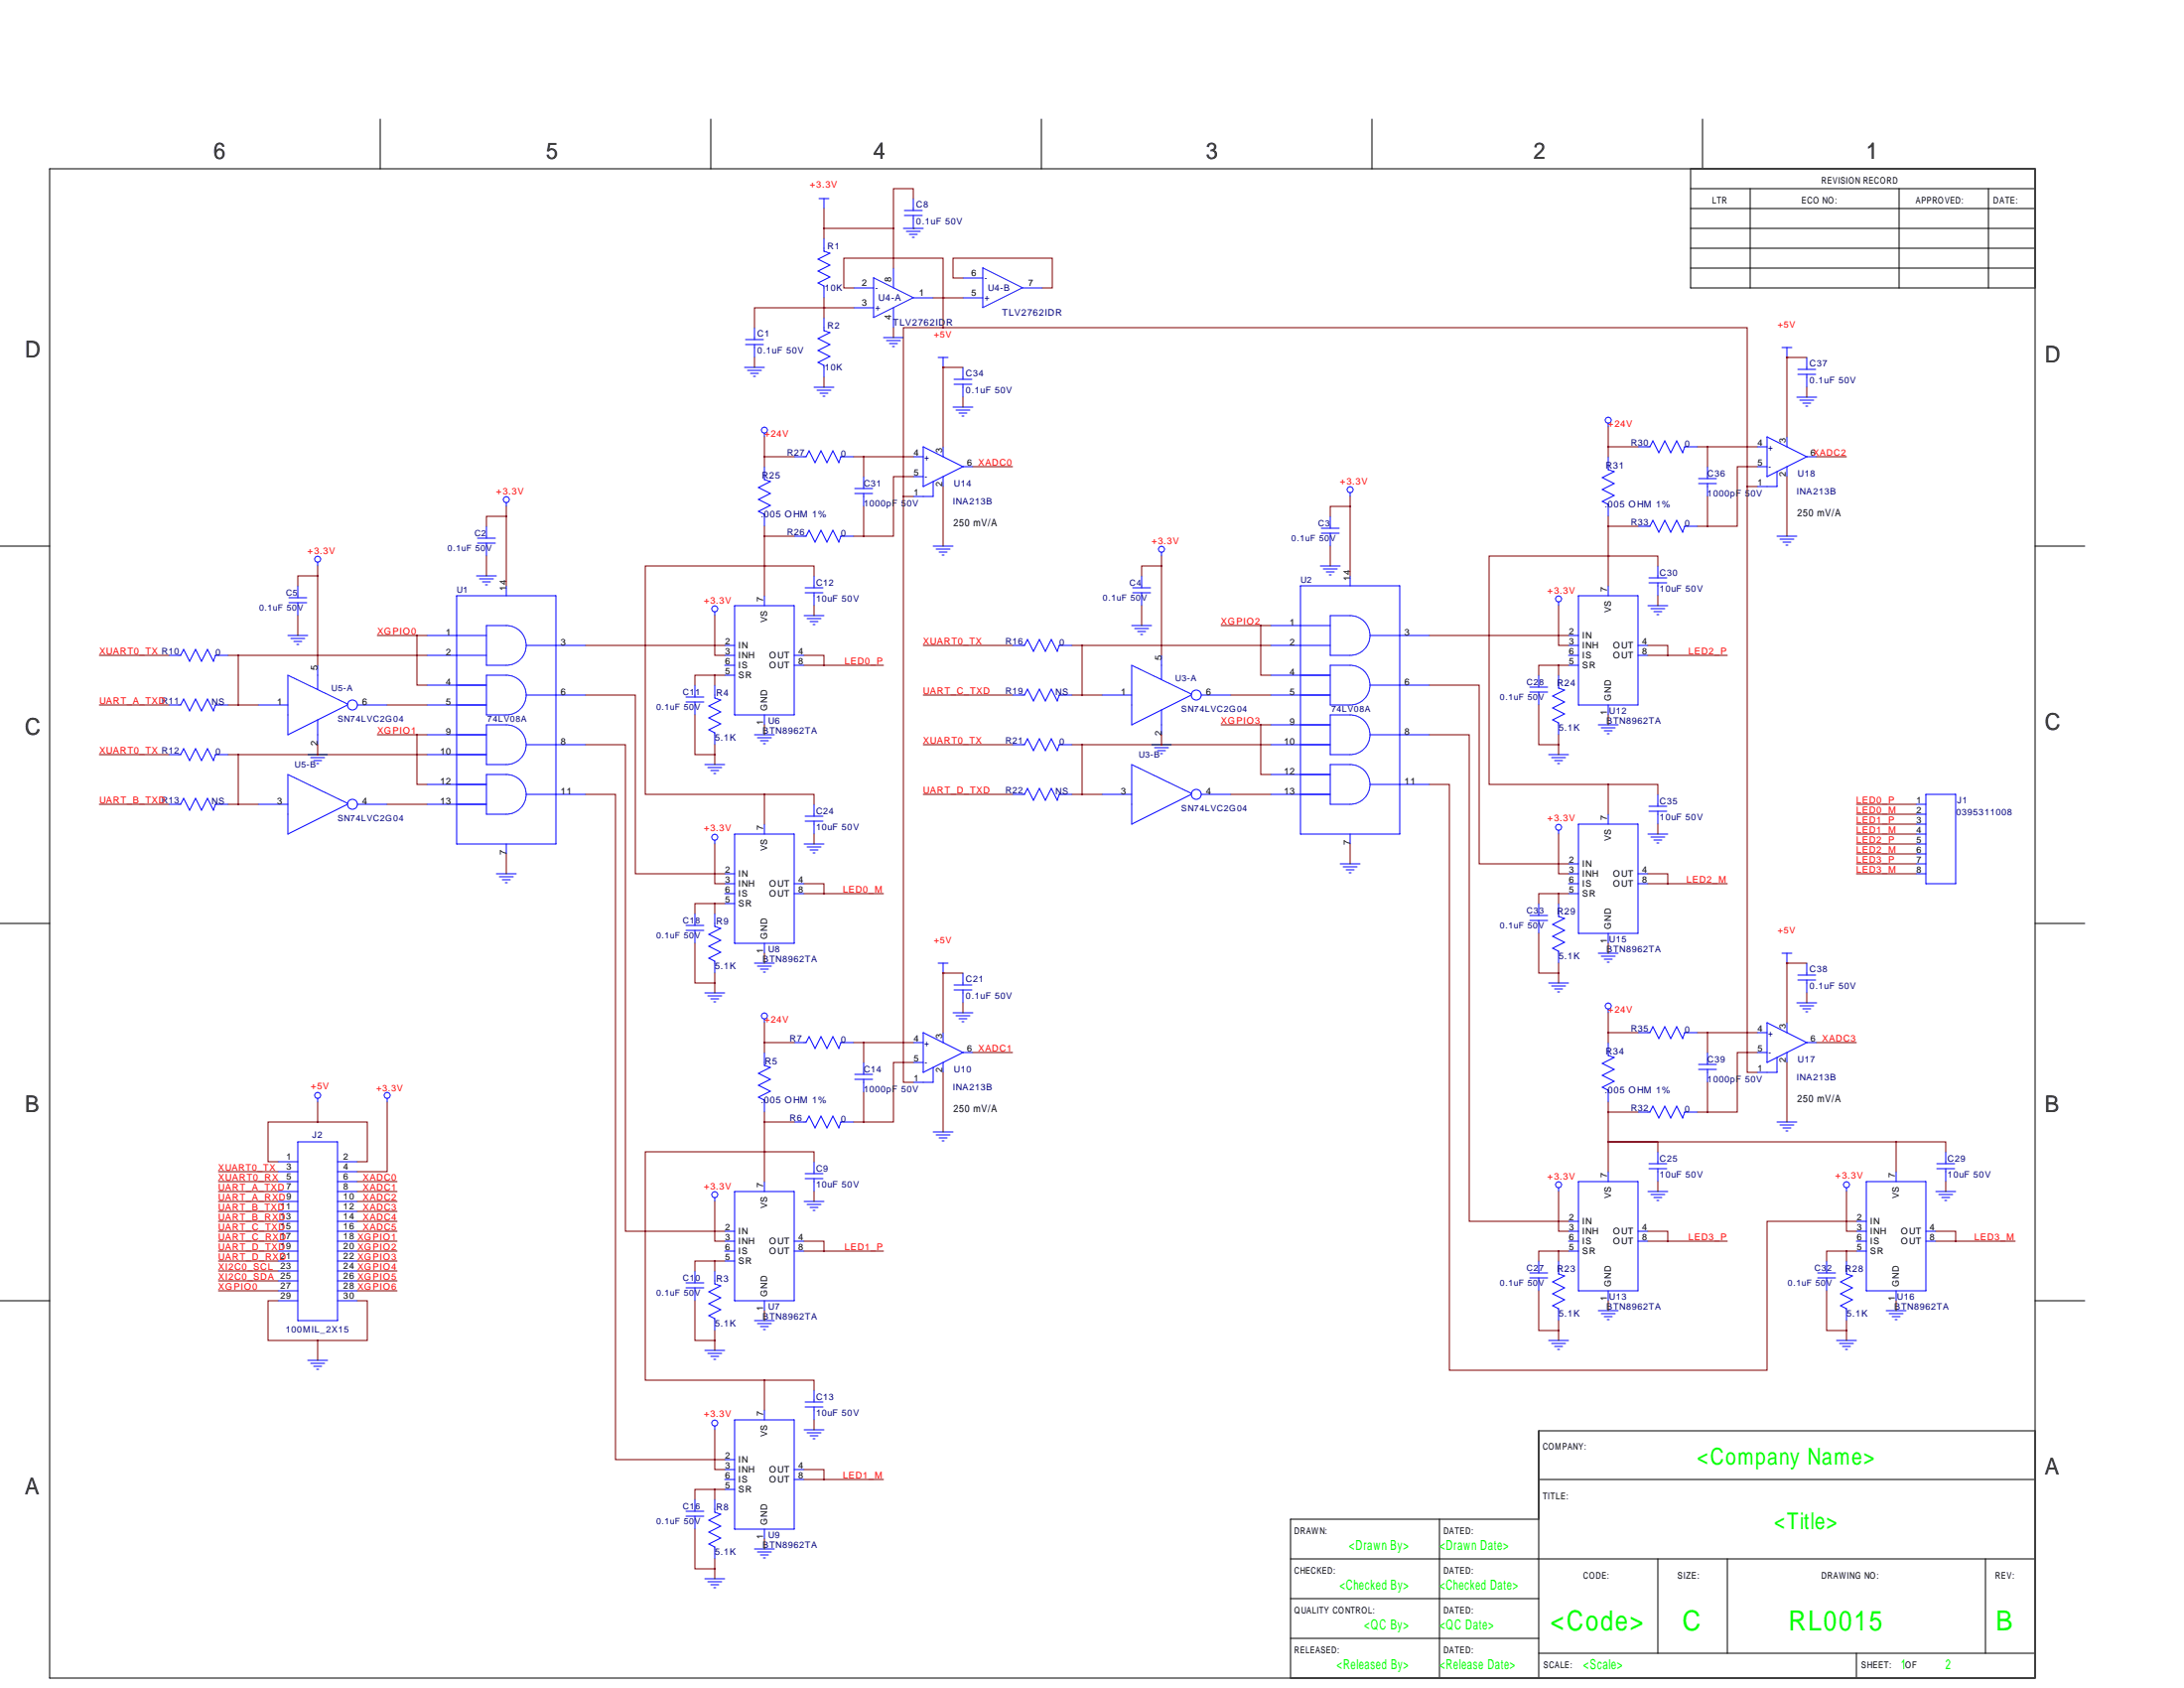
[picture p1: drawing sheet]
<svg xmlns="http://www.w3.org/2000/svg" width="559mm" height="432mm" viewBox="0 0 559 432" stroke-linecap="round" stroke-linejoin="round" font-family="sans-serif">
<g fill="none" stroke="#000" stroke-width=".25">
<path d="M97.3 30.5v12.7M181.9 30.5v12.7M266.4 30.5v12.7M351 30.5v12.7M435.6 30.5v12.7M12.7 43.2h508v386.1h-508zM432.6 58.4h88.1M432.6 48.3h88.1M432.6 53.3h88.1M432.6 43.2v30.5h88.1M447.8 48.3v25.4M485.9 48.3v25.4"/>
<path d="M508.8 48.3v25.4M432.6 63.5h88.1M432.6 68.6h88.1M0 139.7h12.7M520.7 139.7h12.7M0 236.2h12.7M520.7 236.2h12.7M0 332.7h12.7M520.7 332.7h12.7M393.7 378.5h127M520.7 366h-127v63.3M330.2 398.8h190.5"/>
<path d="M368.3 388.6v40.7M393.7 388.6h-63.5v40.7M424.2 398.8v24.1M442 398.8v24.1M508 398.8v24.1M330.2 408.9h63.5M330.2 419.1h63.5M393.7 422.9h127M475 422.9v6.4"/>
</g>
<g fill="none" stroke="#00f" stroke-width=".25">
<path d="M209.5 50.8h2.6M210.8 50.8v2.5M231.1 58.4h5.1M231.4 55.1h4.6M231.4 53.8h4.6M231.9 59.2h3.6M232.7 59.9h2M233.7 50.8v3M233.7 55.1v3.3M210.8 61v3.3l1.5 .5-3 1.5 3 1.5-3 1.5 3 1.6-3 1.5 1.5 .8v3M218.4 73.7h5.1M218.4 78.7h5.1"/>
<path d="M223.5 71.1l10.2 5-10.2 5.1zM228.6 68.6v5.1M228.6 78.7v5.1M233.4 60.7h.5M233.7 76.2h5.1M246.4 76.2h5.1M246.4 71.1h5.1M251.5 68.5l10.1 5.1-10.1 5.1zM261.6 73.7h5.1M190.5 94h5.1M190.8 88.1h4.5M190.8 86.9h4.5"/>
<path d="M191.3 94.7h3.5M192 95.5h2.1M192.8 96.3h.5M193 83.8v3.1M193 88.1v3.3M208.3 99.1h5.1M209 99.8h3.6M210.8 81.3v3.3l1.5 .5-3 1.5 3 1.5-3 1.6 3 1.5-3 1.5 1.5 .8v3M226.1 86.4h5M226.8 87.1h3.6M227.6 87.9h2M228.3 88.6h.6"/>
<path d="M240 91.4h2.6M241.3 91.4v2.6M244.1 98.3h4.6M244.1 97h4.6M246.4 94v3M246.4 98.3v3.3M455.9 88.9h2.6M457.2 88.9v2.5M460 95.8h4.6M460 94.5h4.6M462.3 91.4v3.1M462.3 95.8v3.3"/>
<path d="M195.6 110.7v1.1M195.6 119.4v3.3l1.5 .5-3 1.5 3 1.5-3 1.6 3 1.5-3 1.5 1.5 .8v3M203.2 116.8h3l.8-1.5 1.5 3.1 1.6-3.1 1.5 3.1 1.5-3.1 1.5 3.1 .5-1.6h3.3M209.8 100.6h2M210.6 101.3h.5M233.7 116.8h2.5M236.2 114.3l10.2 5.1-10.2 5.1zM241.3 114.3v2.5M243.8 104.1h5.1M244.6 104.9h3.6M245.4 105.7h2M246.1 106.4h.5"/>
<path d="M246.4 119.4h2.5M411.5 108.2v1M411.5 116.8v3.3l1.5 .5-3 1.6 3 1.5-3 1.5 3 1.5-3 1.6 1.5 .7v3.1M419.1 114.3h3l.8-1.5 1.5 3 1.6-3 1.5 3 1.5-3 1.5 3 .5-1.5h3.3M436.9 119.4v3M449.6 119.4h2.5M449.6 114.3h2.5M452.1 111.8l10.2 5-10.2 5.1zM457.2 111.8v2.5M457.2 119.4v2.5M459.7 101.6h5.1M460.5 102.4h3.6"/>
<path d="M461.3 103.1h2M462 103.9h.5M462.3 116.8h2.5M122.2 138.9h4.5M122.2 137.7h4.5M124.5 134.6v3.1M124.5 138.9v3.3M129.5 128.5v1M203.2 137.2h3l.8-1.6 1.5 3.1 1.6-3.1 1.5 3.1 1.5-3.1 1.5 3.1 .5-1.5h3.3M218.7 126.2h4.6M218.7 125h4.6M221 121.9v3.1"/>
<path d="M221 126.2v3.3M233.7 121.9h2.5M238.8 123.2v3.8h-5.1M238.8 139.7h5M241.3 121.9v2.6M338.1 136.4h4.5M338.1 135.1h4.5M340.4 132.1v3M340.4 136.4v3.3M345.4 126v1M419.1 134.6h3l.8-1.5 1.5 3 1.6-3 1.5 3 1.5-3 1.5 3 .5-1.5h3.3M434.6 123.7h4.6"/>
<path d="M434.6 122.4h4.6M436.9 123.7v3.3M454.7 137.2h5M454.7 120.6v3.9h-5.1M455.4 137.9h3.6M456.2 138.7h2M456.9 139.4h.6M73.9 154.2h4.6M73.9 152.9h4.6M76.2 149.9v3M76.2 154.2v3.3M81.3 143.8v1"/>
<path d="M116.8 152.4h25.4v63.5h-25.4zM121.9 147.3h5.1M122.7 148.1h3.5M123.4 148.8h2.1M124.2 149.6h.5M129.5 149.9v2.5M182.9 156.5v1M188 154.9h15.2v28h-15.2zM195.6 152.4v2.5M205.7 157.5h5.1M206 151.6h4.6M206 150.4h4.6"/>
<path d="M206.5 158.2h3.6M207.3 159h2M208 159.8h.5M208.3 147.3v3.1M208.3 151.6v3.3M239.5 140.5h3.6M240.3 141.2h2M241 142h.6M289.8 151.6h4.6M289.8 150.4h4.6M292.1 147.3v3.1M292.1 151.6v3.3"/>
<path d="M297.2 141.2v1M332.7 149.9h25.4v63.5h-25.4zM337.8 144.8h5.1M338.6 145.5h3.5M339.3 146.3h2.1M340.1 147.1h.5M340.4 157.5h5a5.1 5.1 0 0 1 5.1 5.1 5.1 5.1 0 0 1-5.1 5h-5zM345.4 147.3v2.6M398.8 153.9v1M403.9 152.4h15.2v27.9h-15.2zM411.5 149.9v2.5M421.6 154.9h5.1"/>
<path d="M421.9 149.1h4.6M421.9 147.8h4.6M422.4 155.7h3.6M423.2 156.5h2M423.9 157.2h.5M424.2 144.8v3M424.2 149.1v3.3M43.2 167.6h3l.8-1.5 1.5 3.1 1.5-3.1 1.6 3.1 1.5-3.1 1.5 3.1 .5-1.6h3.3M73.7 162.6h5M74.4 163.3h3.6M75.2 164.1h2M75.9 164.8h.6"/>
<path d="M81.3 170.2v6.1M109.2 167.6h15.3M109.2 162.6h15.3M109.2 175.3h15.3M124.5 160h5a5.1 5.1 0 0 1 5.1 5.1 5.1 5.1 0 0 1-5.1 5.1h-5zM124.5 172.7h5a5.1 5.1 0 0 1 5.1 5.1 5.1 5.1 0 0 1-5.1 5.1h-5zM134.6 165.1h15.3M134.6 177.8h15.3M175.5 179.6h4.6M175.5 178.3h4.6M177.8 175.3v3M177.8 179.6v3.3"/>
<path d="M182.9 175.3v3.3l1.5 .5-3 1.5 3 1.5-3 1.5 3 1.6-3 1.5 1.5 .8v3M185.4 165.1h2.6M185.4 167.6h2.6M185.4 172.7h2.6M185.4 170.2h2.6M203.2 167.6h2.5M203.2 170.2h2.5M259.1 165.1h3l.8-1.5 1.5 3 1.5-3 1.6 3 1.5-3 1.5 3 .5-1.5h3.3M259.1 177.8h3l.8-1.5 1.5 3 1.5-3 1.6 3 1.5-3 1.5 3 .5-1.5h3.3M281.9 177.8h7.7M289.6 160h5M290.3 160.8h3.6"/>
<path d="M291.1 161.5h2M291.8 162.3h.6M297.2 167.6v6.1M304.8 177.5l-15.2-7.3v15.2l15.2-7.6M307.3 177.8h7.7M325.1 165.1h15.3M325.1 172.7h15.3M325.1 160h15.3M325.1 177.8h15.3M340.4 170.2h5a5.1 5.1 0 0 1 5.1 5.1 5.1 5.1 0 0 1-5.1 5h-5zM350.5 162.6h15.3M350.5 175.3h15.3"/>
<path d="M391.4 177h4.6M391.4 175.8h4.6M393.7 172.7v3.1M393.7 177v3.3M398.8 172.7v3.3l1.5 .5-3 1.6 3 1.5-3 1.5 3 1.5-3 1.5 1.5 .8v3.1M401.3 165.1h2.6M401.3 167.6h2.6M401.3 170.2h2.6M401.3 162.6h2.6M419.1 165.1h2.5M419.1 167.6h2.5M43.2 193h3l.8-1.5 1.5 3.1 1.5-3.1 1.6 3.1 1.5-3.1 1.5 3.1 .5-1.6h3.3"/>
<path d="M43.2 180.3h3l.8-1.5 1.5 3.1 1.5-3.1 1.6 3.1 1.5-3.1 1.5 3.1 .5-1.6h3.3M66 180.3h7.7M78.7 193h5.1M79.5 193.8h3.6M80.3 194.6h2M81 195.3h.5M81.3 184.1v6.4M88.9 180.1l-15.2-7.4v15.3l15.2-7.7M91.4 180.3h7.7M109.2 188h15.3M109.2 193h15.3M109.2 180.3h15.3"/>
<path d="M124.5 185.4h5a5.1 5.1 0 0 1 5.1 5.1 5.1 5.1 0 0 1-5.1 5.1h-5zM124.5 198.1h5a5.1 5.1 0 0 1 5.1 5.1 5.1 5.1 0 0 1-5.1 5.1h-5zM134.6 190.5h15.3M180.3 195.6h5.1M181.1 196.3h3.6M181.9 197.1h2M182.6 197.9h.5M193 188h5.1M193.8 188.7h3.6M194.6 189.5h2M195.3 190.2h.5M195.6 182.9v2.5"/>
<path d="M259.1 190.5h3l.8-1.5 1.5 3 1.5-3 1.6 3 1.5-3 1.5 3 .5-1.5h3.3M294.6 190.5h5.1M295.4 191.3h3.6M296.2 192h2M296.9 192.8h.5M297.2 181.6v6.4M325.1 190.5h15.3M325.1 185.4h15.3M325.1 198.1h15.3M340.4 182.9h5a5.1 5.1 0 0 1 5.1 5.1 5.1 5.1 0 0 1-5.1 5h-5zM340.4 195.6h5a5.1 5.1 0 0 1 5.1 5.1 5.1 5.1 0 0 1-5.1 5h-5zM350.5 188h15.3"/>
<path d="M396.2 193h5.1M397 193.8h3.6M397.8 194.6h2M398.5 195.3h.5M408.9 185.4h5.1M409.7 186.2h3.6M410.5 186.9h2M411.2 187.7h.5M411.5 180.3v2.6M43.2 205.7h3l.8-1.5 1.5 3.1 1.5-3.1 1.6 3.1 1.5-3.1 1.5 3.1 .5-1.6h3.3M66 205.7h7.7M88.9 205.5l-15.2-7.4v15.3l15.2-7.7"/>
<path d="M91.4 205.7h7.7M109.2 205.7h15.3M109.2 200.7h15.3M129.5 215.9v2.5M134.6 203.2h15.3M182.9 214.9v1M188 213.4h15.2v27.9h-15.2zM195.6 210.8v2.6M205.7 215.9h5.1M206 210.1h4.6M206 208.8h4.6M206.5 216.7h3.6"/>
<path d="M207.3 217.4h2M208 218.2h.5M208.3 205.7v3.1M208.3 210.1v3.3M259.1 203.2h3l.8-1.5 1.5 3 1.5-3 1.6 3 1.5-3 1.5 3 .5-1.5h3.3M281.9 203.2h7.7M304.8 202.9l-15.2-7.3v15.2l15.2-7.6M307.3 203.2h7.7M325.1 203.2h15.3M345.4 213.4v2.5M350.5 200.7h15.3M398.8 212.3v1.1"/>
<path d="M403.9 210.8h15.2v28h-15.2zM411.5 208.3v2.5M421.6 213.4h5.1M421.9 207.5h4.6M421.9 206.2h4.6M422.4 214.1h3.6M423.2 214.9h2M423.9 215.6h.5M424.2 203.2v3M424.2 207.5v3.3M490.2 215.9h2.6M490.2 205.7h2.6"/>
<path d="M490.2 208.3h2.6M490.2 213.4h2.6M490.2 210.8h2.6M490.2 218.4h2.6M492.8 203.2h7.6v22.9h-7.6zM127 223.5h5.1M127.8 224.3h3.5M128.5 225h2.1M129.3 225.8h.5M175.5 238h4.6M175.5 236.7h4.6M177.8 233.7v3"/>
<path d="M177.8 238v3.3M182.9 233.7v3.3l1.5 .5-3 1.5 3 1.5-3 1.6 3 1.5-3 1.5 1.5 .8v3M185.4 223.5h2.6M185.4 226.1h2.6M185.4 231.1h2.6M185.4 228.6h2.6M203.2 226.1h2.5M203.2 228.6h2.5M342.9 221h5.1M343.7 221.7h3.5M344.4 222.5h2.1M345.2 223.3h.5"/>
<path d="M391.4 235.5h4.6M391.4 234.2h4.6M393.7 231.1v3.1M393.7 235.5v3.3M398.8 231.1v3.3l1.5 .5-3 1.6 3 1.5-3 1.5 3 1.5-3 1.6 1.5 .7v3.1M401.3 223.5h2.6M401.3 226.1h2.6M401.3 228.6h2.6M401.3 221h2.6M411.5 238.8v2.5M419.1 223.5h2.5M419.1 226.1h2.5"/>
<path d="M490.2 223.5h2.6M490.2 221h2.6M180.3 254h5.1M181.1 254.8h3.6M181.9 255.5h2M182.6 256.3h.5M193 246.4h5.1M193.8 247.1h3.6M194.6 247.9h2M195.3 248.7h.5M195.6 241.3v2.5M240 246.4h2.6"/>
<path d="M241.3 246.4v2.5M243.8 259.1h5.1M244.1 253.2h4.6M244.1 252h4.6M244.6 259.8h3.6M246.4 248.9v3.1M246.4 253.2v3.3M396.2 251.5h5.1M397 252.2h3.6M397.8 253h2M398.5 253.7h.5M408.9 243.8h5.1"/>
<path d="M409.7 244.6h3.6M410.5 245.4h2M411.2 246.1h.5M411.5 258.1v1M455.9 243.8h2.6M457.2 243.8v2.6M459.7 256.5h5.1M460 250.7h4.6M460 249.4h4.6M460.5 257.3h3.6M461.3 258.1h2M462 258.8h.5"/>
<path d="M462.3 246.4v3M462.3 250.7v3.3M195.6 260.6v1M195.6 269.2v3.3l1.5 .5-3 1.6 3 1.5-3 1.5 3 1.5-3 1.6 1.5 .7v3.1M203.2 266.7h3l.8-1.5 1.5 3 1.6-3 1.5 3 1.5-3 1.5 3 .5-1.5h3.3M218.7 276.1h4.6M218.7 274.8h4.6M221 271.8v3M221 276.1v3.3M233.7 266.7h2.5M233.7 271.8h2.5M236.2 264.2l10.2 5-10.2 5.1z"/>
<path d="M238.8 273v3.9h-5.1M241.3 264.2v2.5M241.3 271.8v2.5M245.4 260.6h2M246.1 261.4h.5M246.4 269.2h2.5M411.5 266.7v3.3l1.5 .5-3 1.5 3 1.6-3 1.5 3 1.5-3 1.5 1.5 .8v3M419.1 264.2h3l.8-1.6 1.5 3.1 1.6-3.1 1.5 3.1 1.5-3.1 1.5 3.1 .5-1.5h3.3M434.6 273.6h4.6M434.6 272.3h4.6M436.9 269.2v3.1M436.9 273.6v3.3"/>
<path d="M449.6 269.2h2.5M449.6 264.2h2.5M452.1 261.6l10.2 5.1-10.2 5.1zM454.7 270.5v3.8h-5.1M457.2 261.6v2.6M457.2 269.2v2.6M462.3 266.7h2.5M71.1 297.2h5.1M71.1 299.7h5.1M76.2 292.1h10.2v45.7h-10.2zM81.3 280.9v1M86.4 297.2h5"/>
<path d="M86.4 299.7h5M99.1 280.9v1M203.2 287h3l.8-1.5 1.5 3 1.6-3 1.5 3 1.5-3 1.5 3 .5-1.5h3.3M208.3 297.2v3M238.8 289.6h5M239.5 290.3h3.6M240.3 291.1h2M241 291.8h.6M411.5 299.7v2.6M419.1 284.5h3l.8-1.5 1.5 3 1.6-3 1.5 3 1.5-3 1.5 3 .5-1.5h3.3M421.9 299h4.6M421.9 297.7h4.6"/>
<path d="M424.2 294.6v3.1M424.2 299v3.3M454.7 287h5M455.4 287.8h3.6M456.2 288.5h2M456.9 289.3h.6M485.1 299.7v2.6M495.6 299h4.5M495.6 297.7h4.5M497.8 294.6v3.1M497.8 299v3.3M71.1 304.8h5.1"/>
<path d="M71.1 315h5.1M71.1 317.5h5.1M71.1 302.3h5.1M71.1 312.4h5.1M71.1 307.3h5.1M71.1 309.9h5.1M86.4 304.8h5M86.4 315h5M86.4 317.5h5M86.4 302.3h5M86.4 312.4h5M86.4 307.3h5"/>
<path d="M86.4 309.9h5M182.9 306.3v1M185.4 315h2.6M185.4 317.5h2.6M188 304.8h15.2v27.9h-15.2zM195.6 302.3v2.5M203.2 317.5h2.5M205.7 307.3h5.1M206 301.5h4.6M206 300.2h4.6M206.5 308.1h3.6M207.3 308.9h2"/>
<path d="M208 309.6h.5M208.3 301.5v3.3M398.8 303.8v1M401.3 315h2.6M401.3 317.5h2.6M401.3 312.4h2.6M403.9 302.3h15.2v27.9h-15.2zM419.1 315h2.5M419.1 317.5h2.5M421.6 304.8h5.1M422.4 305.6h3.6M423.2 306.3h2"/>
<path d="M423.9 307.1h.5M472.4 303.8v1M475 315h2.5M475 317.5h2.5M475 312.4h2.5M477.5 302.3h15.3v27.9h-15.3zM492.8 315h2.5M492.8 317.5h2.5M495.3 304.8h5.1M496.1 305.6h3.5M496.8 306.3h2.1M497.6 307.1h.5"/>
<path d="M71.1 332.7h5.1M71.1 322.6h5.1M71.1 320h5.1M71.1 330.2h5.1M71.1 325.1h5.1M71.1 327.7h5.1M86.4 332.7h5M86.4 322.6h5M86.4 320h5M86.4 330.2h5M86.4 325.1h5M86.4 327.7h5"/>
<path d="M175.5 329.4h4.6M175.5 328.2h4.6M177.8 325.1v3.1M177.8 329.4v3.3M182.9 325.1v3.3l1.5 .5-3 1.6 3 1.5-3 1.5 3 1.5-3 1.5 1.5 .8v3.1M185.4 322.6h2.6M185.4 320h2.6M193 337.8h5.1M193.8 338.6h3.6M194.6 339.3h2M195.6 332.7v2.6M203.2 320h2.5"/>
<path d="M391.4 326.9h4.6M391.4 325.6h4.6M393.7 322.6v3M393.7 326.9v3.3M398.8 322.6v3.3l1.5 .5-3 1.5 3 1.5-3 1.6 3 1.5-3 1.5 1.5 .8v3M401.3 320h2.6M408.9 335.3h5.1M409.7 336h3.6M410.5 336.8h2M411.2 337.6h.5M411.5 330.2v2.5M465.1 326.9h4.5"/>
<path d="M465.1 325.6h4.5M467.4 322.6v3M467.4 326.9v3.3M472.4 322.6v3.3l1.6 .5-3.1 1.5 3.1 1.5-3.1 1.6 3.1 1.5-3.1 1.5 1.5 .8v3M475 320h2.5M482.6 335.3h5.1M483.4 336h3.5M484.1 336.8h2.1M484.9 337.6h.5M485.1 330.2v2.5M78.7 348h5.1M79.5 348.7h3.6"/>
<path d="M80.3 349.5h2M81 350.3h.5M180.3 345.4h5.1M181.1 346.2h3.6M181.9 347h2M182.6 347.7h.5M195.3 340.1h.5M206 359.9h4.6M206 358.6h4.6M208.3 355.6v3M208.3 359.9v3.3M396.2 342.9h5.1"/>
<path d="M397 343.7h3.6M397.8 344.4h2M398.5 345.2h.5M469.9 342.9h5.1M470.7 343.7h3.5M471.4 344.4h2.1M472.2 345.2h.5M182.9 364.7v1.1M185.4 373.4h2.6M185.4 375.9h2.6M185.4 378.5h2.6M188 363.2h15.2v28h-15.2z"/>
<path d="M195.6 360.7v2.5M203.2 375.9h2.5M203.2 378.5h2.5M205.7 365.8h5.1M206.5 366.5h3.6M207.3 367.3h2M208 368h.5M175.5 387.9h4.6M175.5 386.6h4.6M177.8 383.5v3.1M177.8 387.9v3.3M182.9 383.5v3.3l1.5 .5-3 1.6 3 1.5-3 1.5 3 1.5-3 1.6 1.5 .7v3.1"/>
<path d="M185.4 381h2.6M193 396.2h5.1M193.8 397h3.6M194.6 397.8h2M195.3 398.5h.5M195.6 391.2v2.5M180.3 403.9h5.1M181.1 404.6h3.6M181.9 405.4h2M182.6 406.1h.5"/>
<circle cx="195.6" cy="110" r=".76"/>
<circle cx="411.5" cy="107.5" r=".76"/>
<circle cx="129.5" cy="127.8" r=".76"/>
<circle cx="345.4" cy="125.3" r=".76"/>
<circle cx="81.3" cy="143.1" r=".76"/>
<circle cx="182.9" cy="155.8" r=".76"/>
<circle cx="297.2" cy="140.5" r=".76"/>
<circle cx="398.8" cy="153.2" r=".76"/>
<circle cx="306.1" cy="177.8" r="1.27"/>
<circle cx="90.2" cy="180.3" r="1.27"/>
<circle cx="90.2" cy="205.7" r="1.27"/>
<circle cx="182.9" cy="214.2" r=".76"/>
<circle cx="306.1" cy="203.2" r="1.27"/>
<circle cx="398.8" cy="211.6" r=".76"/>
<circle cx="195.6" cy="259.9" r=".76"/>
<circle cx="411.5" cy="257.4" r=".76"/>
<circle cx="81.3" cy="280.2" r=".76"/>
<circle cx="99.1" cy="280.2" r=".76"/>
<circle cx="182.9" cy="305.6" r=".76"/>
<circle cx="398.8" cy="303.1" r=".76"/>
<circle cx="472.4" cy="303.1" r=".76"/>
<circle cx="182.9" cy="364" r=".76"/>
</g>
<g fill="none" stroke="#800000" stroke-width=".25">
<path d="M210.8 53.3v7.7M210.8 58.4h17.8M228.6 58.4v10.2M233.7 58.4h.1M233.7 50.8v-2.5h-5.1v10.1M210.8 78.7h-17.8v5.1M210.8 78.7h.1M210.8 76.2v5.1M210.8 78.7h7.6M218.4 73.7h-2.5v-7.7h25.4v10.2M238.8 76.2h7.6M241.3 76.2h.1"/>
<path d="M241.3 76.2v7.6M246.4 71.1h-2.6v-5.1h25.4v7.7h-2.5M193 91.4v2.6M210.8 96.5v2.6M228.6 83.8v2.6M241.3 94h.1M241.3 83.8h-10.2v43.2M241.3 83.8h205.7v40.7M241.3 94v20.3M241.3 94h5.1M457.2 91.4h.1M457.2 91.4v20.4"/>
<path d="M457.2 91.4h5.1M462.3 99.1v2.5M195.6 111.8v7.6M195.6 116.8h7.6M218.4 116.8h15.3M221 116.8v5.1M246.4 101.6v2.5M248.9 119.4h10.2M411.5 109.2v7.6M411.5 114.3h7.6M434.3 114.3h15.3M436.9 114.3v5.1"/>
<path d="M449.6 119.4h-5.1v15.2h-7.6M464.8 116.8h7.6M129.5 132.1h-5v2.5M129.5 129.5v20.4M195.6 134.6v17.8M195.6 137.2h7.6M218.4 137.2h2.6M221 129.5v7.7M231.1 127v149.9h2.6M231.1 127h2.6M233.7 121.9h-5.1v15.3h-7.6M241.3 124.5v15.2"/>
<path d="M340.4 139.7v5.1M345.4 129.5h-5v2.6M345.4 127v20.3M411.5 132.1v17.8M411.5 134.6h7.6M434.3 134.6h2.6M436.9 127v7.6M447 124.5v149.8h2.6M447 124.5h2.6M457.2 121.9v15.3M76.2 157.5v5.1M81.3 147.3h-5.1v2.6"/>
<path d="M81.3 144.8v25.4M124.5 142.2v5.1M182.9 157.5v10.1h2.5M195.6 144.8h.1M195.6 144.8h-30.5v58.4h30.5M195.6 144.8h12.7v2.5M208.3 154.9v2.6M292.1 154.9v5.1M297.2 144.8h-5.1v2.5M297.2 142.2v25.4M398.8 154.9v10.2h2.5M411.5 142.2h.1"/>
<path d="M411.5 142.2h-30.5v58.5h30.5M411.5 142.2h12.7v2.6M424.2 152.4v2.5M25.4 167.6h17.8M58.4 167.6h50.8M61 167.6v12.7M96.5 162.6h12.7M106.7 162.6v12.7h2.5M149.9 177.8h12.7v45.7h22.8M149.9 165.1h35.5M182.9 172.7h-5.1v2.6M182.9 172.7h2.5"/>
<path d="M182.9 172.7v2.6M205.7 167.6h5.1v2.6M205.7 170.2h20.4M236.2 165.1h22.9M236.2 177.8h22.9M274.3 165.1h50.8M274.3 177.8h7.6M276.9 165.1v12.7M312.4 160h12.7M315 177.8h10.1M322.6 160v12.7h2.5M365.8 175.3h12.7v45.7h22.8"/>
<path d="M365.8 162.6h35.5M398.8 170.2h-5.1v2.5M398.8 170.2h2.5M398.8 170.2v2.5M421.6 165.1h5.1v2.5M421.6 167.6h20.4M25.4 180.3h17.8M25.4 193h17.8M58.4 180.3h7.6M58.4 193h50.8M61 193v12.7M81.3 190.5v2.5"/>
<path d="M96.5 188h12.7M99.1 180.3h10.1M106.7 188v12.7h2.5M149.9 190.5h10.1v124.5h25.4M177.8 182.9v10.1h5.1M182.9 190.5v5.1M195.6 185.4v2.6M236.2 190.5h22.9M274.3 190.5h50.8M276.9 190.5v12.7M297.2 188v2.5M312.4 185.4h12.7"/>
<path d="M322.6 185.4v12.7h2.5M365.8 188h10.1v124.4h25.4M393.7 180.3v10.2h5.1M398.8 188v5M411.5 182.9v2.5M25.4 205.7h17.8M58.4 205.7h7.6M99.1 205.7h10.1M129.5 218.4v5.1M149.9 203.2h7.6v170.2h27.9M182.9 215.9v10.2h2.5M195.6 203.2h12.7v2.5"/>
<path d="M195.6 203.2v7.6M208.3 213.4v2.5M236.2 203.2h22.9M274.3 203.2h7.6M315 203.2h10.1M345.4 215.9v5.1M365.8 200.7h5v149.8h81.3v-38.1h22.9M398.8 213.4v10.1h2.5M411.5 200.7h12.7v2.5M411.5 200.7v7.6M424.2 210.8v2.6M475 205.7h15.2"/>
<path d="M475 208.3h15.2M475 210.8h15.2M475 213.4h15.2M475 215.9h15.2M475 218.4h15.2M182.9 231.1h-5.1v2.6M182.9 231.1v2.6M182.9 231.1h2.5M205.7 226.1h5.1v2.5M205.7 228.6h20.4M393.7 238.8v10.1h5.1M398.8 228.6h-5.1v2.5"/>
<path d="M398.8 228.6h2.5M398.8 228.6v2.5M421.6 223.5h5.1v2.6M421.6 226.1h20.4M475 221h15.2M475 223.5h15.2M177.8 241.3v10.2h5.1M182.9 248.9v5.1M195.6 243.8v2.6M241.3 248.9h.1M241.3 248.9v15.3M241.3 248.9h5.1"/>
<path d="M246.4 256.5v2.6M398.8 246.4v5.1M411.5 241.3v2.5M411.5 259.1v7.6M457.2 246.4h.1M457.2 246.4v15.2M457.2 246.4h5.1M462.3 254v2.5M195.6 261.6v7.6M195.6 266.7h7.6M218.4 266.7h15.3M221 266.7v5.1"/>
<path d="M221 279.4v7.6M233.7 271.8h-5.1v15.2h-7.6M241.3 274.3v15.3M248.9 269.2h10.2M411.5 264.2h7.6M434.3 264.2h15.3M436.9 264.2v5M436.9 276.9v7.6M449.6 269.2h-5.1v15.3h-7.6M457.2 271.8v15.2M464.8 266.7h10.2M55.9 299.7h15.2"/>
<path d="M81.3 287h-12.7v10.2h2.5M81.3 287h12.7v10.2h-2.6M81.3 281.9v5.1M99.1 281.9v17.8h-7.7M195.6 294.6h.1M195.6 294.6h-30.5v58.5h30.5M195.6 294.6h12.7v2.6M195.6 284.5v17.8M195.6 287h7.6M218.4 287h2.6M411.5 292.1h.1M411.5 292.1h12.7v2.5"/>
<path d="M411.5 281.9v17.8M411.5 284.5h7.6M411.5 292.1h73.6M434.3 284.5h2.6M485.1 292.1h12.7v2.5M485.1 292.1v7.6M55.9 317.5h15.2M55.9 302.3h15.2M55.9 304.8h15.2M55.9 307.3h15.2M55.9 309.9h15.2M55.9 312.4h15.2"/>
<path d="M55.9 315h15.2M91.4 317.5h10.2M91.4 302.3h10.2M91.4 304.8h10.2M91.4 307.3h10.2M91.4 309.9h10.2M91.4 312.4h10.2M91.4 315h10.2M182.9 307.3v10.2h2.5M205.7 317.5h5.1v2.5M208.3 304.8v2.5M398.8 304.8v10.2h2.5"/>
<path d="M421.6 315h5.1v2.5M421.6 317.5h20.4M424.2 302.3v2.5M472.4 304.8v10.2h2.6M495.3 315h5.1v2.5M495.3 317.5h20.3M497.8 302.3v2.5M55.9 322.6h15.2M55.9 320h15.2M55.9 325.1h15.2M55.9 327.7h15.2M55.9 330.2h15.2"/>
<path d="M71.1 332.7h-2.5v10.2h12.7M91.4 332.7h2.6v10.2h-12.7M91.4 322.6h10.2M91.4 320h10.2M91.4 325.1h10.2M91.4 327.7h10.2M91.4 330.2h10.2M177.8 332.7v10.2h5.1M182.9 322.6h-5.1v2.5M182.9 322.6v2.5M182.9 322.6h2.5M195.6 335.3v2.5"/>
<path d="M205.7 320h20.4M393.7 330.2v10.2h5.1M398.8 320h-5.1v2.6M398.8 320h2.5M398.8 320v2.6M398.8 337.8v5.1M411.5 332.7v2.6M467.4 330.2v10.2h5M472.4 320h-5v2.6M472.4 320h2.6M472.4 320v2.6M472.4 337.8v5.1"/>
<path d="M485.1 332.7v2.6M81.3 342.9v5.1M182.9 340.4v5M195.6 353.1h12.7v2.5M195.6 353.1v7.6M182.9 365.8v10.1h2.5M205.7 375.9h5.1v2.6M205.7 378.5h20.4M208.3 363.2v2.6M177.8 391.2v10.1h5.1M182.9 381h-5.1v2.5M182.9 381v2.5"/>
<path d="M182.9 398.8v5.1M182.9 381h2.5M195.6 393.7v2.5"/>
</g>
<path d="M129.5 132.1a.05 .05 0 0 0 .1 0 .05 .05 0 0 0-.1 0zM231.1 127a.05 .05 0 0 0 .1 0 .05 .05 0 0 0-.1 0zM345.4 129.5a.05 .05 0 0 0 .1 0 .05 .05 0 0 0-.1 0zM472.4 320a.05 .05 0 0 0 .1 0 .05 .05 0 0 0-.1 0zM472.4 340.4a.05 .05 0 0 0 .1 0 .05 .05 0 0 0-.1 0zM485.1 292.1a.05 .05 0 0 0 .1 0 .05 .05 0 0 0-.1 0zM447 124.5a.05 .05 0 0 0 .1 0 .05 .05 0 0 0-.1 0zM276.8 165.1a.05 .05 0 0 0 .1 0 .05 .05 0 0 0-.1 0zM276.8 177.8a.05 .05 0 0 0 .1 0 .05 .05 0 0 0-.1 0zM276.8 190.5a.05 .05 0 0 0 .1 0 .05 .05 0 0 0-.1 0zM276.8 203.2a.05 .05 0 0 0 .1 0 .05 .05 0 0 0-.1 0zM60.9 167.6a.05 .05 0 0 0 .1 0 .05 .05 0 0 0-.1 0zM60.9 180.3a.05 .05 0 0 0 .1 0 .05 .05 0 0 0-.1 0zM60.9 193a.05 .05 0 0 0 .1 0 .05 .05 0 0 0-.1 0zM60.9 205.7a.05 .05 0 0 0 .1 0 .05 .05 0 0 0-.1 0z" fill="#800000" stroke="#800000" stroke-width=".51"/>
<g font-size="7.1" fill="#0f0">
<text x="396.7" y="417">&lt;Code&gt;</text>
<text x="430.5" y="417">C</text>
<text x="457.7" y="417">RL0015</text>
<text x="510.7" y="417">B</text>
</g>
<g font-size="5.9">
<text x="54.6" y="40.6">6</text>
<text x="139.7" y="40.6">5</text>
<text x="223.5" y="40.6">4</text>
<text x="308.6" y="40.6">3</text>
<text x="392.4" y="40.6">2</text>
<text x="477.5" y="40.6">1</text>
<text x="6.3" y="91.4">D</text>
<text x="523.2" y="92.7">D</text>
<text x="6.3" y="188">C</text>
<text x="523.2" y="186.7">C</text>
<text x="6.3" y="284.5">B</text>
<text x="523.2" y="284.5">B</text>
<text x="523.2" y="377.2">A</text>
<text x="6.3" y="382.3">A</text>
</g>
<g font-size="5.9" fill="#0f0">
<text x="434.2" y="374.6">&lt;Company Name&gt;</text>
<text x="453.9" y="391.1">&lt;Title&gt;</text>
</g>
<g font-size="3.6" fill="#0f0">
<text x="345.2" y="396.5">&lt;Drawn By&gt;</text>
<text x="368.3" y="396.5">&lt;Drawn Date&gt;</text>
<text x="342.7" y="406.6">&lt;Checked By&gt;</text>
<text x="368.3" y="406.6">&lt;Checked Date&gt;</text>
<text x="349" y="416.8">&lt;QC By&gt;</text>
<text x="368.3" y="416.8">&lt;QC Date&gt;</text>
<text x="342" y="426.9">&lt;Released By&gt;</text>
<text x="368.3" y="426.9">&lt;Release Date&gt;</text>
<text x="405.1" y="426.9">&lt;Scale&gt;</text>
<text x="486.4" y="426.9">1</text>
<text x="497.8" y="426.9">2</text>
</g>
<g font-size="2.6">
<text x="244" y="134.7">250 mV/A</text>
<text x="459.9" y="132.2">250 mV/A</text>
<text x="244" y="284.6">250 mV/A</text>
<text x="459.9" y="282">250 mV/A</text>
</g>
<g font-size="2.4">
<text x="466.1" y="47">REVISION RECORD</text>
<text x="438.1" y="52.1">LTR</text>
<text x="461" y="52.1">ECO NO:</text>
<text x="490.2" y="52.1">APPROVED:</text>
<text x="510" y="52.1">DATE:</text>
<text x="220.5" y="73.2">2</text>
<text x="228.1" y="72.1" transform="rotate(-90 228.1 72.1)">8</text>
<text x="235.2" y="75.7">1</text>
<text x="220.5" y="78.2">3</text>
<text x="228.1" y="81.7" transform="rotate(-90 228.1 81.7)">4</text>
<text x="345.4" y="148.6" transform="rotate(-90 345.4 148.6)">14</text>
<text x="129.5" y="151.1" transform="rotate(-90 129.5 151.1)">14</text>
<text x="330" y="160">1</text>
<text x="114.1" y="162.6">1</text>
<text x="114.1" y="167.6">2</text>
<text x="143.5" y="165.1">3</text>
<text x="330" y="165.1">2</text>
<text x="359.4" y="162.6">3</text>
<text x="81.3" y="171.5" transform="rotate(-90 81.3 171.5)">5</text>
<text x="297.2" y="168.9" transform="rotate(-90 297.2 168.9)">5</text>
<text x="330" y="172.7">4</text>
<text x="114.1" y="175.3">4</text>
<text x="143.5" y="177.8">6</text>
<text x="286.8" y="177.8">1</text>
<text x="308.6" y="177.8">6</text>
<text x="330" y="177.8">5</text>
<text x="359.4" y="175.3">6</text>
<text x="70.9" y="180.3">1</text>
<text x="92.7" y="180.3">6</text>
<text x="114.1" y="180.3">5</text>
<text x="330" y="185.4">9</text>
<text x="81.3" y="190.7" transform="rotate(-90 81.3 190.7)">2</text>
<text x="114.1" y="188">9</text>
<text x="143.5" y="190.5">8</text>
<text x="297.2" y="188.2" transform="rotate(-90 297.2 188.2)">2</text>
<text x="328.5" y="190.5">10</text>
<text x="359.4" y="188">8</text>
<text x="112.6" y="193">10</text>
<text x="112.6" y="200.7">12</text>
<text x="143.5" y="203.2">11</text>
<text x="286.8" y="203.2">3</text>
<text x="308.6" y="203.2">4</text>
<text x="328.5" y="203.2">13</text>
<text x="328.5" y="198.1">12</text>
<text x="359.4" y="200.7">11</text>
<text x="70.9" y="205.7">3</text>
<text x="92.7" y="205.7">4</text>
<text x="112.6" y="205.7">13</text>
<text x="129.5" y="218.6" transform="rotate(-90 129.5 218.6)">7</text>
<text x="345.4" y="216.1" transform="rotate(-90 345.4 216.1)">7</text>
<text x="394.7" y="370.8">COMPANY:</text>
<text x="394.7" y="383.5">TITLE:</text>
<text x="331.2" y="392.4">DRAWN:</text>
<text x="369.3" y="392.4">DATED:</text>
<text x="331.2" y="402.6">CHECKED:</text>
<text x="369.3" y="402.6">DATED:</text>
<text x="405.1" y="403.9">CODE:</text>
<text x="429.3" y="403.9">SIZE:</text>
<text x="466.1" y="403.9">DRAWING NO:</text>
<text x="510.5" y="403.9">REV:</text>
<text x="331.2" y="412.7">QUALITY CONTROL:</text>
<text x="369.3" y="412.7">DATED:</text>
<text x="331.2" y="422.9">RELEASED:</text>
<text x="369.3" y="422.9">DATED:</text>
<text x="395" y="426.7">SCALE:</text>
<text x="476.2" y="426.7">SHEET:</text>
<text x="487.5" y="426.7">OF</text>
</g>
<g font-size="2.4" fill="#f00">
<text x="207.2" y="48">+3.3V</text>
<text x="195.6" y="111.8">+24V</text>
<text x="411.5" y="109.2">+24V</text>
<text x="342.9" y="124">+3.3V</text>
<text x="127" y="126.5">+3.3V</text>
<text x="78.7" y="141.7">+3.3V</text>
<text x="294.6" y="139.2">+3.3V</text>
<text x="180.1" y="154.4">+3.3V</text>
<text x="396" y="151.9">+3.3V</text>
<text x="312.4" y="159.8">XGPIO2</text>
<text x="25.4" y="167.4">XUART0_TX R10</text>
<text x="96.5" y="162.3">XGPIO0</text>
<text x="236.2" y="164.8">XUART0_TX</text>
<text x="432.1" y="167.4">LED2_P</text>
<text x="216.2" y="169.9">LED0_P</text>
<text x="236.2" y="177.5">UART_C_TXD</text>
<text x="25.4" y="180.1">UART_A_TXD</text>
<text x="312.4" y="185.2">XGPIO3</text>
<text x="96.5" y="187.7">XGPIO1</text>
<text x="236.2" y="190.2">XUART0_TX</text>
<text x="25.4" y="192.8">XUART0_TX R12</text>
<text x="236.2" y="202.9">UART_D_TXD</text>
<text x="25.4" y="205.5">UART_B_TXD</text>
<text x="475" y="205.5">LED0_P</text>
<text x="475" y="208">LED0_M</text>
<text x="180.1" y="212.6">+3.3V</text>
<text x="396" y="210.1">+3.3V</text>
<text x="475" y="210.6">LED1_P</text>
<text x="475" y="213.1">LED1_M</text>
<text x="475" y="215.6">LED2_P</text>
<text x="475" y="218.2">LED2_M</text>
<text x="475" y="220.7">LED3_P</text>
<text x="431.5" y="225.8">LED2_M</text>
<text x="475" y="223.3">LED3_M</text>
<text x="215.6" y="228.3">LED0_M</text>
<text x="195.6" y="261.6">+24V</text>
<text x="411.5" y="259.1">+24V</text>
<text x="79.5" y="278.6">+5V</text>
<text x="55.9" y="304.5">UART_A_TXD7</text>
<text x="55.9" y="302">XUART0_RX</text>
<text x="92.8" y="302">XADC0</text>
<text x="92.8" y="304.5">XADC1</text>
<text x="180.1" y="304.3">+3.3V</text>
<text x="396" y="301.8">+3.3V</text>
<text x="469.6" y="301.5">+3.3V</text>
<text x="55.9" y="307.1">UART_A_RXD9</text>
<text x="55.9" y="309.6">UART_B_TXD</text>
<text x="92.8" y="307.1">XADC2</text>
<text x="92.8" y="309.6">XADC3</text>
<text x="55.9" y="312.2">UART_B_RXD</text>
<text x="55.9" y="314.7">UART_C_TXD</text>
<text x="55.9" y="317.2">UART_C_RXD</text>
<text x="92.8" y="312.2">XADC4</text>
<text x="92.8" y="314.7">XADC5</text>
<text x="432.1" y="317.2">LED3_P</text>
<text x="505.2" y="317.2">LED3_M</text>
<text x="55.9" y="319.8">UART_D_TXD</text>
<text x="55.9" y="322.3">UART_D_RXD</text>
<text x="216.2" y="319.8">LED1_P</text>
<text x="55.9" y="324.9">XI2C0_SCL</text>
<text x="55.9" y="327.4">XI2C0_SDA 25</text>
<text x="55.9" y="329.9">XGPIO0</text>
<text x="180.1" y="362.5">+3.3V</text>
<text x="215.6" y="378.2">LED1_M</text>
</g>
<g font-size="2.4" fill="#000080">
<text x="252" y="71.9">-</text>
<text x="224" y="74.4">-</text>
<text x="224.8" y="77">U4-A</text>
<text x="252" y="77">+</text>
<text x="224" y="79.6">+</text>
<text x="228.5" y="83.3">TLV2762IDR</text>
<text x="256.4" y="80.7">TLV2762IDR</text>
<text x="410.8" y="119.8">R31</text>
<text x="194.9" y="122.4">R25</text>
<text x="410.6" y="129.8">.005 OHM 1%</text>
<text x="194.7" y="132.3">.005 OHM 1%</text>
<text x="183.2" y="178">R4</text>
<text x="398.4" y="175.5">R24</text>
<text x="182.9" y="189.5">5.1K</text>
<text x="398.8" y="186.9">5.1K</text>
<text x="398.4" y="233.9">R29</text>
<text x="183.2" y="236.4">R9</text>
<text x="398.8" y="245.4">5.1K</text>
<text x="182.9" y="247.9">5.1K</text>
<text x="410.8" y="269.7">R34</text>
<text x="195.7" y="272.2">R5</text>
<text x="410.6" y="279.7">.005 OHM 1%</text>
<text x="194.7" y="282.2">.005 OHM 1%</text>
<text x="183.2" y="327.9">R3</text>
<text x="398.4" y="325.3">R23</text>
<text x="472" y="325.3">R28</text>
<text x="182.9" y="339.3">5.1K</text>
<text x="398.8" y="336.8">5.1K</text>
<text x="472.5" y="336.8">5.1K</text>
<text x="183.2" y="386.3">R8</text>
<text x="182.9" y="397.8">5.1K</text>
</g>
<g font-size="2.3" fill="#000080">
<text x="234.4" y="53.1">C8</text>
<text x="234.4" y="57.4">0.1uF 50V</text>
<text x="211.7" y="63.6">R1</text>
<text x="211.1" y="74.4">10K</text>
<text x="252.8" y="74.5">U4-B</text>
<text x="211.7" y="84">R2</text>
<text x="193.8" y="86.1">C1</text>
<text x="193.8" y="90.4">0.1uF 50V</text>
<text x="211.1" y="94.7">10K</text>
<text x="463" y="93.7">C37</text>
<text x="247.1" y="96.3">C34</text>
<text x="247.1" y="100.6">0.1uF 50V</text>
<text x="463" y="98">0.1uF 50V</text>
<text x="201.3" y="116.6">R27</text>
<text x="215.2" y="116.7">0</text>
<text x="236.5" y="117.8">+</text>
<text x="417.2" y="114">R30</text>
<text x="431.1" y="114.2">0</text>
<text x="452.4" y="115.3">+</text>
<text x="221" y="124.5">C31</text>
<text x="236.6" y="122.6">-</text>
<text x="244.1" y="124.5">U14</text>
<text x="436.9" y="121.9">C36</text>
<text x="452.5" y="120.1">-</text>
<text x="460" y="121.9">U18</text>
<text x="221" y="129.5">1000pF 50V</text>
<text x="243.8" y="128.9">INA213B</text>
<text x="436.9" y="127">1000pF 50V</text>
<text x="459.7" y="126.4">INA213B</text>
<text x="201.3" y="136.9">R26</text>
<text x="215.2" y="137">0</text>
<text x="417.2" y="134.4">R33</text>
<text x="431.1" y="134.5">0</text>
<text x="208.8" y="149.9">C12</text>
<text x="424.7" y="147.3">C30</text>
<text x="208.8" y="153.9">10uF 50V</text>
<text x="424.7" y="151.4">10uF 50V</text>
<text x="55.2" y="167.5">0</text>
<text x="257.2" y="164.8">R16</text>
<text x="271.1" y="165">0</text>
<text x="257.2" y="177.5">R19</text>
<text x="270.1" y="177.7">NS</text>
<text x="41.3" y="180.1">R11</text>
<text x="54.2" y="180.2">NS</text>
<text x="196.5" y="185.2">U6</text>
<text x="411" y="185.1">BTN8962TA</text>
<text x="411.7" y="182.6">U12</text>
<text x="195.1" y="187.6">BTN8962TA</text>
<text x="257.2" y="190.2">R21</text>
<text x="271.1" y="190.4">0</text>
<text x="55.2" y="192.9">0</text>
<text x="257.2" y="202.9">R22</text>
<text x="270.1" y="203.1">NS</text>
<text x="41.3" y="205.5">R13</text>
<text x="54.2" y="205.6">NS</text>
<text x="208.8" y="208.3">C24</text>
<text x="424.7" y="205.7">C35</text>
<text x="424.7" y="209.8">10uF 50V</text>
<text x="500.5" y="208.4">0395311008</text>
<text x="500.8" y="205.5">J1</text>
<text x="208.8" y="212.3">10uF 50V</text>
<text x="196.5" y="243.6">U8</text>
<text x="411" y="243.5">BTN8962TA</text>
<text x="411.7" y="241">U15</text>
<text x="195.1" y="246">BTN8962TA</text>
<text x="247.1" y="251.2">C21</text>
<text x="463" y="248.7">C38</text>
<text x="247.1" y="255.5">0.1uF 50V</text>
<text x="463" y="253">0.1uF 50V</text>
<text x="417.2" y="263.9">R35</text>
<text x="202.1" y="266.4">R7</text>
<text x="215.2" y="266.6">0</text>
<text x="236.5" y="267.7">+</text>
<text x="431.1" y="264">0</text>
<text x="452.4" y="265.1">+</text>
<text x="452.5" y="269.9">-</text>
<text x="221" y="274.3">C14</text>
<text x="236.6" y="272.5">-</text>
<text x="244.1" y="274.3">U10</text>
<text x="436.9" y="271.8">C39</text>
<text x="460" y="271.8">U17</text>
<text x="221" y="279.4">1000pF 50V</text>
<text x="243.8" y="278.8">INA213B</text>
<text x="436.9" y="276.9">1000pF 50V</text>
<text x="459.7" y="276.2">INA213B</text>
<text x="202.1" y="286.8">R6</text>
<text x="215.2" y="286.9">0</text>
<text x="417.2" y="284.2">R32</text>
<text x="431.1" y="284.4">0</text>
<text x="79.9" y="291.1">J2</text>
<text x="208.8" y="299.7">C9</text>
<text x="424.7" y="297.2">C25</text>
<text x="498.3" y="297.2">C29</text>
<text x="208.8" y="303.8">10uF 50V</text>
<text x="424.7" y="301.2">10uF 50V</text>
<text x="498.3" y="301.2">10uF 50V</text>
<text x="196.5" y="335">U7</text>
<text x="411" y="334.9">BTN8962TA</text>
<text x="411.7" y="332.5">U13</text>
<text x="484.7" y="334.9">BTN8962TA</text>
<text x="485.4" y="332.5">U16</text>
<text x="73.1" y="340.8">100MIL_2X15</text>
<text x="195.1" y="337.5">BTN8962TA</text>
<text x="208.8" y="358.1">C13</text>
<text x="208.8" y="362.2">10uF 50V</text>
<text x="195.1" y="395.9">BTN8962TA</text>
<text x="196.5" y="393.4">U9</text>
</g>
<g font-size="2.3">
<text x="248.5" y="70.6">6</text>
<text x="248.5" y="75.7">5</text>
<text x="263.1" y="73.2">7</text>
<text x="456.9" y="113.3" transform="rotate(-90 456.9 113.3)">3</text>
<text x="233.8" y="116.6">4</text>
<text x="241" y="115.8" transform="rotate(-90 241 115.8)">3</text>
<text x="247.4" y="119.1">6 XADC0</text>
<text x="449.7" y="114">4</text>
<text x="449.7" y="119.1">5</text>
<text x="463.3" y="116.6">6XADC2</text>
<text x="233.8" y="121.7">5</text>
<text x="241" y="124.4" transform="rotate(-90 241 124.4)">2</text>
<text x="449.7" y="124.2">1</text>
<text x="456.9" y="121.8" transform="rotate(-90 456.9 121.8)">2</text>
<text x="233.8" y="126.7">1</text>
<text x="195.3" y="153.9" transform="rotate(-90 195.3 153.9)">7</text>
<text x="411.2" y="151.4" transform="rotate(-90 411.2 151.4)">7</text>
<text x="196.3" y="159.4" transform="rotate(-90 196.3 159.4)">VS</text>
<text x="412.2" y="156.8" transform="rotate(-90 412.2 156.8)">VS</text>
<text x="185.5" y="164.8">2</text>
<text x="185.5" y="167.4">3</text>
<text x="189" y="165.8">IN</text>
<text x="204.2" y="167.4">4</text>
<text x="401.4" y="162.3">2</text>
<text x="401.4" y="164.8">3</text>
<text x="401.4" y="167.4">6</text>
<text x="404.9" y="163.3">IN</text>
<text x="404.9" y="165.8">INH</text>
<text x="412.7" y="165.8">OUT</text>
<text x="420.1" y="164.8">4</text>
<text x="420.1" y="167.4">8</text>
<text x="185.5" y="172.5">5</text>
<text x="185.5" y="169.9">6</text>
<text x="189" y="168.3">INH</text>
<text x="189" y="173.4">SR</text>
<text x="189" y="170.9">IS</text>
<text x="196.8" y="168.3">OUT</text>
<text x="196.8" y="170.9">OUT</text>
<text x="204.2" y="169.9">8</text>
<text x="401.4" y="169.9">5</text>
<text x="404.9" y="170.9">SR</text>
<text x="404.9" y="168.3">IS</text>
<text x="412.7" y="168.3">OUT</text>
<text x="412.2" y="179.3" transform="rotate(-90 412.2 179.3)">GND</text>
<text x="195.3" y="185.3" transform="rotate(-90 195.3 185.3)">1</text>
<text x="196.3" y="181.9" transform="rotate(-90 196.3 181.9)">GND</text>
<text x="411.2" y="182.8" transform="rotate(-90 411.2 182.8)">1</text>
<text x="411.2" y="209.8" transform="rotate(-90 411.2 209.8)">7</text>
<text x="490.3" y="205.5">1</text>
<text x="490.3" y="208">2</text>
<text x="195.3" y="212.3" transform="rotate(-90 195.3 212.3)">7</text>
<text x="412.2" y="215.2" transform="rotate(-90 412.2 215.2)">VS</text>
<text x="490.3" y="210.6">3</text>
<text x="490.3" y="213.1">4</text>
<text x="490.3" y="215.6">5</text>
<text x="196.3" y="217.8" transform="rotate(-90 196.3 217.8)">VS</text>
<text x="401.4" y="220.7">2</text>
<text x="404.9" y="221.7">IN</text>
<text x="490.3" y="218.2">6</text>
<text x="490.3" y="220.7">7</text>
<text x="185.5" y="223.3">2</text>
<text x="185.5" y="225.8">3</text>
<text x="189" y="224.2">IN</text>
<text x="189" y="226.8">INH</text>
<text x="196.8" y="226.8">OUT</text>
<text x="204.2" y="225.8">4</text>
<text x="401.4" y="223.3">3</text>
<text x="401.4" y="225.8">6</text>
<text x="404.9" y="224.2">INH</text>
<text x="404.9" y="226.8">IS</text>
<text x="412.7" y="224.2">OUT</text>
<text x="412.7" y="226.8">OUT</text>
<text x="420.1" y="223.3">4</text>
<text x="420.1" y="225.8">8</text>
<text x="490.3" y="223.3">8</text>
<text x="185.5" y="230.9">5</text>
<text x="185.5" y="228.3">6</text>
<text x="189" y="231.8">SR</text>
<text x="189" y="229.3">IS</text>
<text x="196.8" y="229.3">OUT</text>
<text x="204.2" y="228.3">8</text>
<text x="401.4" y="228.3">5</text>
<text x="404.9" y="229.3">SR</text>
<text x="412.2" y="237.7" transform="rotate(-90 412.2 237.7)">GND</text>
<text x="195.3" y="243.7" transform="rotate(-90 195.3 243.7)">1</text>
<text x="196.3" y="240.3" transform="rotate(-90 196.3 240.3)">GND</text>
<text x="411.2" y="241.2" transform="rotate(-90 411.2 241.2)">1</text>
<text x="449.7" y="263.9">4</text>
<text x="456.9" y="263.1" transform="rotate(-90 456.9 263.1)">3</text>
<text x="233.8" y="266.4">4</text>
<text x="241" y="265.7" transform="rotate(-90 241 265.7)">3</text>
<text x="247.4" y="269">6 XADC1</text>
<text x="449.7" y="269">5</text>
<text x="463.3" y="266.4">6 XADC3</text>
<text x="233.8" y="271.5">5</text>
<text x="241" y="274.2" transform="rotate(-90 241 274.2)">2</text>
<text x="449.7" y="274.1">1</text>
<text x="456.9" y="271.7" transform="rotate(-90 456.9 271.7)">2</text>
<text x="233.8" y="276.6">1</text>
<text x="73.3" y="296.7">1</text>
<text x="73.3" y="299.2">3</text>
<text x="87.9" y="296.7">2</text>
<text x="87.9" y="299.2">4</text>
<text x="73.3" y="301.8">5</text>
<text x="87.9" y="301.8">6</text>
<text x="87.9" y="304.3">8</text>
<text x="195.3" y="303.8" transform="rotate(-90 195.3 303.8)">7</text>
<text x="411.2" y="301.2" transform="rotate(-90 411.2 301.2)">7</text>
<text x="484.9" y="301.2" transform="rotate(-90 484.9 301.2)">7</text>
<text x="71.8" y="309.4">11</text>
<text x="71.8" y="311.9">13</text>
<text x="87.9" y="306.8">10</text>
<text x="87.9" y="309.4">12</text>
<text x="87.9" y="311.9">14</text>
<text x="196.3" y="309.2" transform="rotate(-90 196.3 309.2)">VS</text>
<text x="412.2" y="306.7" transform="rotate(-90 412.2 306.7)">VS</text>
<text x="485.8" y="306.7" transform="rotate(-90 485.8 306.7)">VS</text>
<text x="71.8" y="314.5">15</text>
<text x="71.8" y="317">17</text>
<text x="87.9" y="314.5">16</text>
<text x="87.9" y="317">18 XGPIO1</text>
<text x="185.5" y="314.7">2</text>
<text x="185.5" y="317.2">3</text>
<text x="189" y="315.7">IN</text>
<text x="204.2" y="317.2">4</text>
<text x="401.4" y="312.2">2</text>
<text x="401.4" y="314.7">3</text>
<text x="401.4" y="317.2">6</text>
<text x="404.9" y="313.1">IN</text>
<text x="404.9" y="315.7">INH</text>
<text x="412.7" y="315.7">OUT</text>
<text x="420.1" y="314.7">4</text>
<text x="420.1" y="317.2">8</text>
<text x="475.1" y="312.2">2</text>
<text x="475.1" y="314.7">3</text>
<text x="475.1" y="317.2">6</text>
<text x="478.5" y="313.1">IN</text>
<text x="478.5" y="315.7">INH</text>
<text x="486.4" y="315.7">OUT</text>
<text x="493.8" y="314.7">4</text>
<text x="493.8" y="317.2">8</text>
<text x="71.8" y="319.5">19</text>
<text x="71.8" y="322.1">21</text>
<text x="87.9" y="319.5">20 XGPIO2</text>
<text x="87.9" y="322.1">22 XGPIO3</text>
<text x="185.5" y="322.3">5</text>
<text x="185.5" y="319.8">6</text>
<text x="189" y="318.2">INH</text>
<text x="189" y="323.3">SR</text>
<text x="189" y="320.7">IS</text>
<text x="196.8" y="318.2">OUT</text>
<text x="196.8" y="320.7">OUT</text>
<text x="204.2" y="319.8">8</text>
<text x="401.4" y="319.8">5</text>
<text x="404.9" y="320.7">SR</text>
<text x="404.9" y="318.2">IS</text>
<text x="412.7" y="318.2">OUT</text>
<text x="475.1" y="319.8">5</text>
<text x="478.5" y="320.7">SR</text>
<text x="478.5" y="318.2">IS</text>
<text x="486.4" y="318.2">OUT</text>
<text x="71.8" y="324.6">23</text>
<text x="71.8" y="329.7">27</text>
<text x="87.9" y="324.6">24 XGPIO4</text>
<text x="87.9" y="327.2">26 XGPIO5</text>
<text x="87.9" y="329.7">28 XGPIO6</text>
<text x="412.2" y="329.2" transform="rotate(-90 412.2 329.2)">GND</text>
<text x="485.8" y="329.2" transform="rotate(-90 485.8 329.2)">GND</text>
<text x="71.8" y="332.2">29</text>
<text x="87.9" y="332.2">30</text>
<text x="195.3" y="335.2" transform="rotate(-90 195.3 335.2)">1</text>
<text x="196.3" y="331.7" transform="rotate(-90 196.3 331.7)">GND</text>
<text x="411.2" y="332.6" transform="rotate(-90 411.2 332.6)">1</text>
<text x="484.9" y="332.6" transform="rotate(-90 484.9 332.6)">1</text>
<text x="195.3" y="362.2" transform="rotate(-90 195.3 362.2)">7</text>
<text x="196.3" y="367.6" transform="rotate(-90 196.3 367.6)">VS</text>
<text x="185.5" y="373.1">2</text>
<text x="185.5" y="375.7">3</text>
<text x="189" y="374.1">IN</text>
<text x="189" y="376.6">INH</text>
<text x="196.8" y="376.6">OUT</text>
<text x="204.2" y="375.7">4</text>
<text x="185.5" y="380.7">5</text>
<text x="185.5" y="378.2">6</text>
<text x="189" y="381.7">SR</text>
<text x="189" y="379.2">IS</text>
<text x="196.8" y="379.2">OUT</text>
<text x="204.2" y="378.2">8</text>
<text x="195.3" y="393.6" transform="rotate(-90 195.3 393.6)">1</text>
<text x="196.3" y="390.1" transform="rotate(-90 196.3 390.1)">GND</text>
</g>
<g font-size="2.3" fill="#f00">
<text x="454.8" y="83.8">+5V</text>
<text x="238.9" y="86.4">+5V</text>
<text x="454.8" y="238.8">+5V</text>
<text x="238.9" y="241.3">+5V</text>
<text x="96.3" y="279.1">+3.3V</text>
<text x="55.9" y="299.5">XUART0_TX</text>
</g>
<g font-size="2.2" fill="#000080">
<text x="121.4" y="137.2">C2</text>
<text x="337.3" y="134.6">C3</text>
<text x="114.6" y="141">0.1uF 50V</text>
<text x="330.5" y="138.4">0.1uF 50V</text>
<text x="289.1" y="149.9">C4</text>
<text x="332.7" y="149.1">U2</text>
<text x="73.2" y="152.4">C5</text>
<text x="116.8" y="151.6">U1</text>
<text x="282.2" y="153.7">0.1uF 50V</text>
<text x="66.3" y="156.2">0.1uF 50V</text>
<text x="84.8" y="176.8">U5-A</text>
<text x="174.8" y="177.8">C11</text>
<text x="300.7" y="174.2">U3-A</text>
<text x="383.8" y="179.1">0.1uF 50V</text>
<text x="390.7" y="175.3">C28</text>
<text x="86.4" y="184.7">SN74LVC2G04</text>
<text x="124.7" y="184.7">74LV08A</text>
<text x="167.9" y="181.6">0.1uF 50V</text>
<text x="302.3" y="182.1">SN74LVC2G04</text>
<text x="340.6" y="182.1">74LV08A</text>
<text x="75.4" y="196.3">U5-B</text>
<text x="291.3" y="193.8">U3-B</text>
<text x="302.3" y="207.5">SN74LVC2G04</text>
<text x="86.4" y="210.1">SN74LVC2G04</text>
<text x="390.7" y="233.7">C33</text>
<text x="174.8" y="236.2">C18</text>
<text x="383.8" y="237.5">0.1uF 50V</text>
<text x="167.9" y="240">0.1uF 50V</text>
<text x="174.8" y="327.7">C10</text>
<text x="383.8" y="328.9">0.1uF 50V</text>
<text x="390.7" y="325.1">C27</text>
<text x="457.5" y="328.9">0.1uF 50V</text>
<text x="464.3" y="325.1">C32</text>
<text x="167.9" y="331.5">0.1uF 50V</text>
<text x="167.9" y="389.9">0.1uF 50V</text>
<text x="174.8" y="386.1">C16</text>
</g>
</svg>
